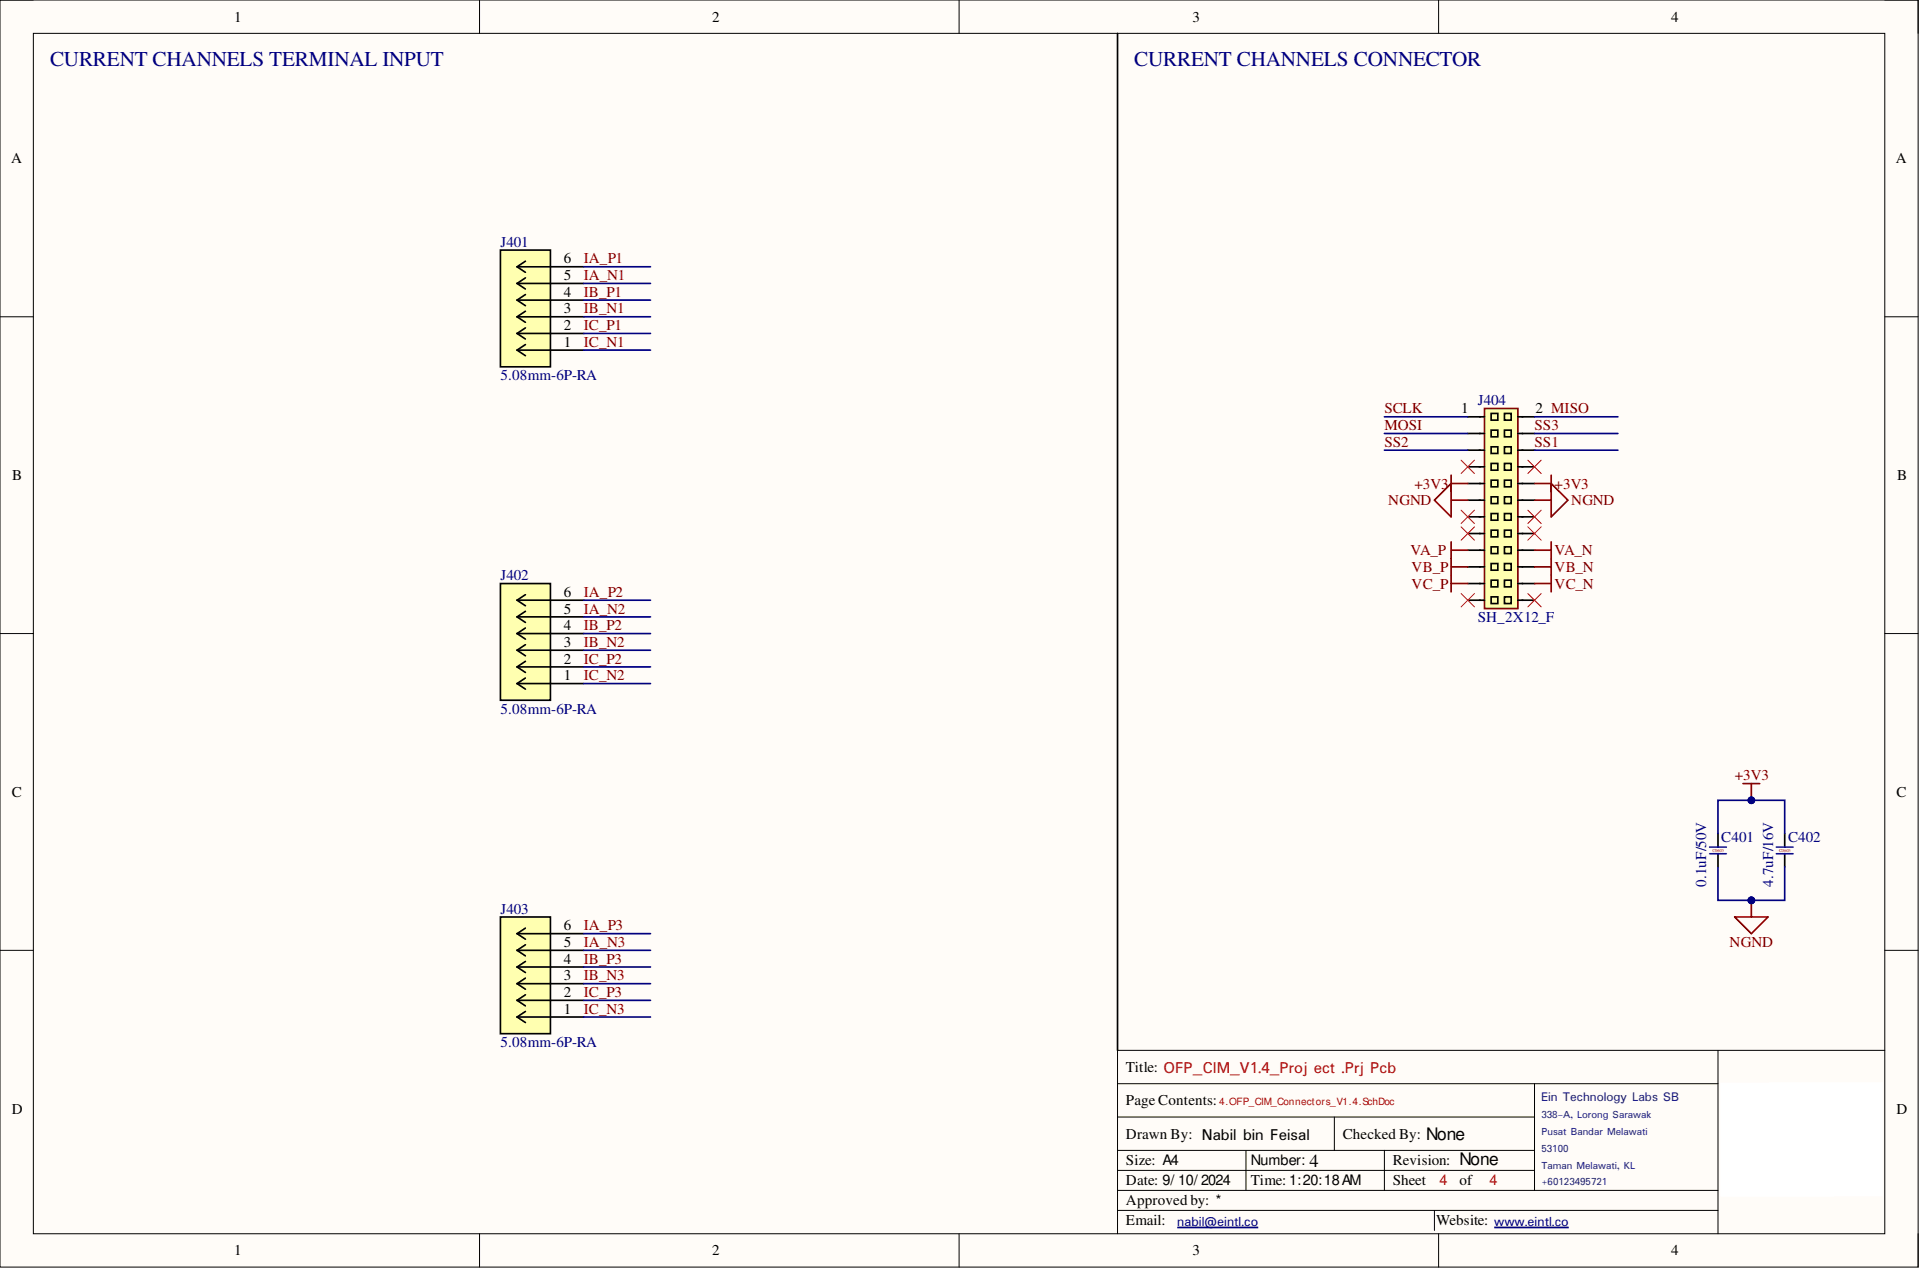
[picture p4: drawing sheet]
<svg xmlns="http://www.w3.org/2000/svg" width="292mm" height="193mm" viewBox="0 0 292 193" stroke-linecap="round" stroke-linejoin="round" font-family="sans-serif">
<path d="M0 0h292v192.8h-292z" fill-rule="evenodd" fill="#fffcf8"/>
<path d="M0 0h292v192.8h-292z" fill="none" stroke="#000" stroke-width=".15"/>
<path d="M5.1 5.1h281.8v182.7h-281.8z" fill-rule="evenodd" fill="#fffcf8"/>
<g fill="none" stroke="#000" stroke-width=".15">
<path d="M0 0h5.1M5.1 5.1h281.8v182.7h-281.8zM73 0v5.1M146 0v5.1M219 0v5.1M286.9 0h5.1v5.1M0 48.2h5.1M286.9 48.2h5.1M0 96.4h5.1M286.9 96.4h5.1M0 144.6h5.1M261.5 159.8v28"/>
<path d="M286.9 144.6h5.1M286.9 159.8h-116.8v28M170.1 175.1h63.5M170.1 178.1h63.5M170.1 170h63.5M170.1 164.9h91.4M189.7 175.1v6.1M203.1 170v5.1M210.7 175.1v6.1M233.6 164.9v16.3M73 187.8v5M146 187.8v5"/>
<path d="M170.1 181.2h91.4M170.1 184.2h91.4M218.3 184.2v3.1M219 187.8v5M292 187.8v5"/>
</g>
<path d="M179 186.8h23.9M227.2 186.8h23" fill="none" stroke="#000080" stroke-width=".17"/>
<path d="M170.1 5.1v154.7" fill="none" stroke="#000" stroke-width=".25"/>
<path d="M226 62.2h5v30.4h-5z" fill-rule="evenodd" fill="#ffffb0"/>
<path d="M226 62.2h5v30.4h-5z" fill="none" stroke="#800000" stroke-width=".25"/>
<path d="M223.4 63.4h1.9M223.4 66h1.9M223.4 68.5h1.9M231.7 63.4h1.9M231.7 66h1.9M231.7 68.5h1.9" fill="none" stroke="#000" stroke-width=".25"/>
<path d="M227 62.9h1v1h-1z" fill-rule="evenodd" fill="#ffffb0"/>
<path d="M227 62.9h1v1h-1z" fill="none" stroke="#000" stroke-width=".25"/>
<path d="M229 62.9h1v1h-1z" fill-rule="evenodd" fill="#ffffb0"/>
<path d="M229 62.9h1v1h-1z" fill="none" stroke="#000" stroke-width=".25"/>
<path d="M227 65.5h1v1h-1z" fill-rule="evenodd" fill="#ffffb0"/>
<path d="M227 65.5h1v1h-1z" fill="none" stroke="#000" stroke-width=".25"/>
<path d="M229 65.5h1v1h-1z" fill-rule="evenodd" fill="#ffffb0"/>
<path d="M229 65.5h1v1h-1z" fill="none" stroke="#000" stroke-width=".25"/>
<path d="M227 68h1v1h-1z" fill-rule="evenodd" fill="#ffffb0"/>
<path d="M227 68h1v1h-1z" fill="none" stroke="#000" stroke-width=".25"/>
<path d="M229 68h1v1h-1z" fill-rule="evenodd" fill="#ffffb0"/>
<path d="M225.2 63.4h.8M225.2 66h.8M225.2 68.5h.8M229 68h1v1h-1zM231 63.4h.8M231 66h.8M231 68.5h.8" fill="none" stroke="#000" stroke-width=".25"/>
<path d="M227 70.5h1v1.1h-1z" fill-rule="evenodd" fill="#ffffb0"/>
<path d="M227 70.5h1v1.1h-1z" fill="none" stroke="#000" stroke-width=".25"/>
<path d="M229 70.5h1v1.1h-1z" fill-rule="evenodd" fill="#ffffb0"/>
<path d="M229 70.5h1v1.1h-1z" fill="none" stroke="#000" stroke-width=".25"/>
<path d="M227 73.1h1v1h-1z" fill-rule="evenodd" fill="#ffffb0"/>
<path d="M227 73.1h1v1h-1z" fill="none" stroke="#000" stroke-width=".25"/>
<path d="M229 73.1h1v1h-1z" fill-rule="evenodd" fill="#ffffb0"/>
<path d="M229 73.1h1v1h-1z" fill="none" stroke="#000" stroke-width=".25"/>
<path d="M227 75.6h1v1h-1z" fill-rule="evenodd" fill="#ffffb0"/>
<path d="M227 75.6h1v1h-1z" fill="none" stroke="#000" stroke-width=".25"/>
<path d="M229 75.6h1v1h-1z" fill-rule="evenodd" fill="#ffffb0"/>
<path d="M223.4 71h2.6M223.4 73.6h2.6M223.4 76.1h2.6M229 75.6h1v1h-1zM231 71h2.6M231 73.6h2.6M231 76.1h2.6M231.7 78.7h1.9M231.7 81.2h1.9M231.7 83.7h1.9" fill="none" stroke="#000" stroke-width=".25"/>
<path d="M229 78.1h1v1.1h-1z" fill-rule="evenodd" fill="#ffffb0"/>
<path d="M229 78.1h1v1.1h-1z" fill="none" stroke="#000" stroke-width=".25"/>
<path d="M229 80.7h1v1h-1z" fill-rule="evenodd" fill="#ffffb0"/>
<path d="M229 80.7h1v1h-1z" fill="none" stroke="#000" stroke-width=".25"/>
<path d="M229 83.2h1v1h-1z" fill-rule="evenodd" fill="#ffffb0"/>
<path d="M231 78.7h.8M229 83.2h1v1h-1zM231 81.2h.8M231 83.7h.8" fill="none" stroke="#000" stroke-width=".25"/>
<path d="M229 85.8h1v1h-1z" fill-rule="evenodd" fill="#ffffb0"/>
<path d="M229 85.8h1v1h-1z" fill="none" stroke="#000" stroke-width=".25"/>
<path d="M229 88.3h1v1h-1z" fill-rule="evenodd" fill="#ffffb0"/>
<path d="M229 88.3h1v1h-1z" fill="none" stroke="#000" stroke-width=".25"/>
<path d="M229 90.8h1v1h-1z" fill-rule="evenodd" fill="#ffffb0"/>
<path d="M223.4 78.7h1.9M223.4 81.2h1.9M223.4 83.7h1.9M229 90.8h1v1h-1zM231 86.3h2.6M231 88.8h2.6M231 91.3h2.6" fill="none" stroke="#000" stroke-width=".25"/>
<path d="M227 78.1h1v1.1h-1z" fill-rule="evenodd" fill="#ffffb0"/>
<path d="M227 78.1h1v1.1h-1z" fill="none" stroke="#000" stroke-width=".25"/>
<path d="M227 80.7h1v1h-1z" fill-rule="evenodd" fill="#ffffb0"/>
<path d="M227 80.7h1v1h-1z" fill="none" stroke="#000" stroke-width=".25"/>
<path d="M227 83.2h1v1h-1z" fill-rule="evenodd" fill="#ffffb0"/>
<path d="M225.2 78.7h.8M225.2 81.2h.8M225.2 83.7h.8M227 83.2h1v1h-1z" fill="none" stroke="#000" stroke-width=".25"/>
<path d="M227 85.8h1v1h-1z" fill-rule="evenodd" fill="#ffffb0"/>
<path d="M227 85.8h1v1h-1z" fill="none" stroke="#000" stroke-width=".25"/>
<path d="M227 88.3h1v1h-1z" fill-rule="evenodd" fill="#ffffb0"/>
<path d="M227 88.3h1v1h-1z" fill="none" stroke="#000" stroke-width=".25"/>
<path d="M227 90.8h1v1h-1z" fill-rule="evenodd" fill="#ffffb0"/>
<path d="M223.4 86.3h2.6M223.4 88.8h2.6M223.4 91.3h2.6M227 90.8h1v1h-1z" fill="none" stroke="#000" stroke-width=".25"/>
<path d="M76.2 38.1h7.6v17.7h-7.6z" fill-rule="evenodd" fill="#ffffb0"/>
<g fill="none" stroke="#000" stroke-width=".25">
<path d="M76.2 38.1h7.6v17.7h-7.6zM80 39.8l-1.3 .8M78.7 53.3h10.2M78.7 50.7h10.2M78.7 53.3l1.3 .8M78.7 50.7l1.3 .9M78.7 48.2h10.2M78.7 45.7h10.2M78.7 48.2l1.3 .9M78.7 45.7l1.3 .8M78.7 43.1h10.2M78.7 40.6h10.2"/>
<path d="M78.7 43.1l1.3 .9M78.7 40.6l1.3 .8M80 52.4l-1.3 .9M80 49.9l-1.3 .8M80 47.4l-1.3 .8M80 44.8l-1.3 .9M80 42.3l-1.3 .8"/>
</g>
<path d="M76.2 88.8h7.6v17.8h-7.6z" fill-rule="evenodd" fill="#ffffb0"/>
<g fill="none" stroke="#000" stroke-width=".25">
<path d="M76.2 88.8h7.6v17.8h-7.6zM78.7 99h10.2M78.7 96.4h10.2M78.7 99l1.3 .8M78.7 96.4l1.3 .9M78.7 93.9h10.2M78.7 91.3h10.2M78.7 93.9l1.3 .8M78.7 91.3l1.3 .9M80 98.1l-1.3 .9M80 95.6l-1.3 .8M80 93l-1.3 .9"/>
<path d="M80 90.5l-1.3 .8M78.7 104h10.2M78.7 101.5h10.2M78.7 104l1.3 .9M78.7 101.5l1.3 .8M80 103.2l-1.3 .8M80 100.6l-1.3 .9"/>
</g>
<path d="M76.2 139.6h7.6v17.7h-7.6z" fill-rule="evenodd" fill="#ffffb0"/>
<g fill="none" stroke="#000" stroke-width=".25">
<path d="M76.2 139.6h7.6v17.7h-7.6zM261.5 126.9v2M261.5 129.9v2M271.7 126.9v2M271.7 129.9v2M78.7 154.8h10.2M78.7 152.2h10.2M78.7 154.8l1.3 .8M78.7 152.2l1.3 .9M78.7 149.7h10.2M78.7 147.2h10.2M78.7 149.7l1.3 .8"/>
<path d="M78.7 147.2l1.3 .8M78.7 144.6h10.2M78.7 142.1h10.2M78.7 144.6l1.3 .9M78.7 142.1l1.3 .8M80 153.9l-1.3 .9M80 151.4l-1.3 .8M80 148.9l-1.3 .8M80 146.3l-1.3 .9M80 143.8l-1.3 .8M80 141.2l-1.3 .9"/>
</g>
<path d="M260.2 128.9h2.6M260.2 129.9h2.6M270.4 128.9h2.5M270.4 129.9h2.5" fill="none" stroke="#00f" stroke-width=".25"/>
<path d="M264 139.6h5.1l-2.5 2.5zM266.6 137v2.6" fill="none" stroke="#800000" stroke-width=".25"/>
<circle cx="266.6" cy="137" r=".51" fill="#000080"/>
<circle cx="266.6" cy="137" r=".51" fill="none" stroke="#000080" stroke-width=".15"/>
<path d="M265.3 119.3h2.6M266.6 119.3v2.5" fill="none" stroke="#800000" stroke-width=".25"/>
<circle cx="266.6" cy="121.8" r=".51" fill="#000080"/>
<circle cx="266.6" cy="121.8" r=".51" fill="none" stroke="#000080" stroke-width=".15"/>
<g fill="none" stroke="#f00" stroke-width=".15">
<path d="M222.4 77.6l2 2.1M222.4 70l2 2.1M224.4 77.6l-2 2.1M224.4 70l-2 2.1M232.6 77.6l2 2.1M232.6 70l2 2.1M234.6 70l-2 2.1M234.6 77.6l-2 2.1M222.4 90.3l2 2.1M222.4 80.2l2 2M224.4 90.3l-2 2.1M224.4 80.2l-2 2"/>
<path d="M232.6 90.3l2 2.1M232.6 80.2l2 2M234.6 90.3l-2 2.1M234.6 80.2l-2 2"/>
</g>
<path d="M220.9 72.3v6.4l-2.6-2.6 2.6-2.5h2.5M220.9 76.1h2.5M233.6 76.1h2.5M236.1 72.3v6.4l2.6-2.6-2.6-2.5h-2.5M220.9 82.5v7.6M220.9 88.8h2.5M220.9 86.3h2.5M220.9 83.7h2.5M233.6 88.8h2.5M233.6 86.3h2.5M233.6 83.7h2.5M236.1 82.5v7.6" fill="none" stroke="#800000" stroke-width=".25"/>
<g fill="none" stroke="#000080" stroke-width=".25">
<path d="M88.9 40.6h10.1M88.9 43.1h10.1M88.9 45.7h10.1M88.9 48.2h10.1M88.9 50.7h10.1M88.9 53.3h10.1M88.9 91.3h10.1M88.9 93.9h10.1M88.9 96.4h10.1M88.9 99h10.1M88.9 101.5h10.1M88.9 104h10.1"/>
<path d="M261.5 131.9v5.1h5.1M88.9 142.1h10.1M88.9 144.6h10.1M88.9 147.2h10.1M88.9 149.7h10.1M88.9 152.2h10.1M88.9 154.8h10.1"/>
</g>
<circle cx="266.6" cy="137" r=".51" fill="#000080"/>
<circle cx="266.6" cy="137" r=".51" fill="none" stroke="#000080" stroke-width=".15"/>
<path d="M271.7 131.9v5.1h-5.1" fill="none" stroke="#000080" stroke-width=".25"/>
<circle cx="266.6" cy="137" r=".51" fill="#000080"/>
<circle cx="266.6" cy="137" r=".51" fill="none" stroke="#000080" stroke-width=".15"/>
<path d="M261.5 126.9v-5.1h10.2v5.1" fill="none" stroke="#000080" stroke-width=".25"/>
<circle cx="266.6" cy="121.8" r=".51" fill="#000080"/>
<circle cx="266.6" cy="121.8" r=".51" fill="none" stroke="#000080" stroke-width=".15"/>
<path d="M210.7 63.4h12.7M210.7 66h12.7M210.7 68.5h12.7M233.6 63.4h12.7M233.6 66h12.7M233.6 68.5h12.7" fill="none" stroke="#000080" stroke-width=".25"/>
<path d="M279.2 164.7l-17.4 17.4h7.5l17.3-17.4zM261.8 164.7v17.4h17.4v-17.4zM269.3 164.7v17.4h17.3v-17.4z" fill="#fff"/>
<g fill="#fffcf8">
<path d="M180 160.9l-3.4 3.4h39.4l3.4-3.4zM176.6 160.9v3.4h3.4v-3.4zM216 160.9v3.4h3.4v-3.4z"/>
<path d="M185.8 171l-3.4 3.4h14.5l3.4-3.4zM182.4 171v3.4h3.4v-3.4zM196.9 171v3.4h3.4v-3.4z"/>
<path d="M188.2 184.5l-2.9 2.8h15.2l2.8-2.8zM185.3 184.5v2.8h2.9v-2.8zM200.5 184.5v2.8h2.8v-2.8z"/>
<path d="M181.5 184.5l-2.8 2.8h4.9l2.9-2.8zM178.7 184.5v2.8h2.8v-2.8zM183.6 184.5v2.8h2.9v-2.8z"/>
<path d="M229.7 184.5l-2.8 2.8h20.8l2.8-2.8zM226.9 184.5v2.8h2.8v-2.8zM247.7 184.5v2.8h2.8v-2.8z"/>
<path d="M236.7 165.5l-2.7 2.7h23.6l2.7-2.7zM234 165.5v2.7h2.7v-2.7zM257.6 165.5v2.7h2.7v-2.7z"/>
<path d="M234.1 170.8h13.5l2.2-2.2h-13.5zM234.1 168.6v2.2h2.2v-2.2zM247.6 168.6v2.2h2.2v-2.2z"/>
<path d="M234.1 173.3h24.7l2.2-2.2h-24.7zM234.1 171.1v2.2h2.2v-2.2zM258.8 171.1v2.2h2.2v-2.2z"/>
<path d="M234.1 175.8h2.9l2.2-2.2h-2.9zM234.1 173.6v2.2h2.2v-2.2zM237 173.6v2.2h2.2v-2.2z"/>
<path d="M234.1 178.4h16.6l2.2-2.2h-16.6zM234.1 176.2v2.2h2.2v-2.2zM250.7 176.2v2.2h2.2v-2.2z"/>
<path d="M234.1 180.9h9.7l2.2-2.2h-9.7zM234.1 178.7v2.2h2.2v-2.2zM243.8 178.7v2.2h2.2v-2.2z"/>
</g>
<path d="M179.2 186.8h12.3M227.4 186.8h11.4" fill="none" stroke="#000080" stroke-width=".26"/>
<g font-size="3.2" fill="#000080">
<text x="7.6" y="10">CURRENT CHANNELS TERMINAL INPUT</text>
<text x="172.6" y="10">CURRENT CHANNELS CONNECTOR</text>
</g>
<text font-size="2.8" x="199.3" y="177.5">4</text>
<g font-size="2.6" fill="#d50000">
<text x="177" y="163.3">D3_OFP_CIM_V1.4_Project.PrjPcb</text>
<text x="177.1" y="163.3">OFP_CIM_V1.4_Proj ect .Prj Pcb</text>
</g>
<g font-size="2.6">
<text x="182.8" y="173.5">Chua Kai Quan</text>
<text x="182.9" y="173.4">Nabil bin Feisal</text>
<text x="217.1" y="173.5">None</text>
<text x="222.2" y="177.3">None</text>
</g>
<g font-size="2.3">
<text x="35.6" y="3.3">1</text>
<text x="108.4" y="3.3">2</text>
<text x="181.5" y="3.3">3</text>
<text x="254.4" y="3.3">4</text>
<text x="1.7" y="24.9">A</text>
<text x="288.6" y="24.9">A</text>
<text x="85.8" y="40.1">6</text>
<text x="85.8" y="47.7">3</text>
<text x="85.8" y="45.2">4</text>
<text x="85.8" y="42.6">5</text>
<text x="85.8" y="52.8">1</text>
<text x="85.8" y="50.2">2</text>
<text x="222.4" y="62.9">1</text>
<text x="233.7" y="62.9">2 MISO</text>
<text x="1.9" y="73.1">B</text>
<text x="288.8" y="73.1">B</text>
<text x="85.8" y="95.9">4</text>
<text x="85.8" y="93.4">5</text>
<text x="85.8" y="90.8">6</text>
<text x="85.8" y="101">2</text>
<text x="85.8" y="98.4">3</text>
<text x="85.8" y="103.5">1</text>
<text x="1.8" y="121.3">C</text>
<text x="288.7" y="121.3">C</text>
<text x="85.8" y="141.6">6</text>
<text x="85.8" y="149.2">3</text>
<text x="85.8" y="146.7">4</text>
<text x="85.8" y="144.1">5</text>
<text x="85.8" y="154.3">1</text>
<text x="85.8" y="151.7">2</text>
<text x="171.4" y="163.1">Title:</text>
<text x="1.8" y="169.5">D</text>
<text x="171.4" y="173.3">Drawn By:</text>
<text x="171.4" y="168.2">Page Contents:</text>
<text x="204.4" y="173.3">Checked By:</text>
<text x="288.7" y="169.5">D</text>
<text x="171.4" y="177.4">Size: A4</text>
<text x="212" y="177.4">Revision:</text>
<text x="171.4" y="180.4">Date: 9/ 10/ 2024</text>
<text x="171.4" y="183.4">Approved by: *</text>
<text x="190.4" y="180.4">Time: 1:20:18 AM</text>
<text x="212" y="180.4">Sheet</text>
<text x="222.2" y="180.4">of</text>
<text x="35.6" y="191.1">1</text>
<text x="108.4" y="191.1">2</text>
<text x="171.4" y="186.5">Email:</text>
<text x="181.5" y="191.1">3</text>
<text x="218.6" y="186.5">Website:</text>
<text x="254.4" y="191.1">4</text>
</g>
<g font-size="2.3" fill="#000080">
<text x="76.2" y="37.6">J401</text>
<text x="76.2" y="57.9">5.08mm-6P-RA</text>
<text x="224.9" y="61.7">J404</text>
<text x="76.2" y="88.3">J402</text>
<text x="224.9" y="94.6">SH_2X12_F</text>
<text x="76.2" y="108.6">5.08mm-6P-RA</text>
<text x="262" y="128.1">C401</text>
<text x="272.2" y="128.1">C402</text>
<text x="259.7" y="135" transform="rotate(-90 259.7 135)">0.1uF/50V</text>
<text x="269.9" y="135" transform="rotate(-90 269.9 135)">4.7uF/16V</text>
<text x="76.2" y="139">J403</text>
<text x="76.2" y="159.3">5.08mm-6P-RA</text>
</g>
<g font-size="2.3" fill="#800000">
<text x="88.9" y="40.1">IA_P1</text>
<text x="88.9" y="42.6">IA_N1</text>
<text x="88.9" y="45.2">IB_P1</text>
<text x="88.9" y="47.7">IB_N1</text>
<text x="88.9" y="50.2">IC_P1</text>
<text x="88.9" y="52.8">IC_N1</text>
<text x="210.7" y="62.9">SCLK</text>
<text x="210.7" y="65.5">MOSI</text>
<text x="233.6" y="65.5">SS3</text>
<text x="210.7" y="68">SS2</text>
<text x="233.6" y="68">SS1</text>
<text x="211.3" y="76.9">NGND</text>
<text x="215.3" y="74.3">+3V3</text>
<text x="236.6" y="74.3">+3V3</text>
<text x="239.2" y="76.9">NGND</text>
<text x="214.7" y="84.5">VA_P</text>
<text x="214.9" y="89.6">VC_P</text>
<text x="214.9" y="87">VB_P</text>
<text x="236.6" y="89.6">VC_N</text>
<text x="236.6" y="87">VB_N</text>
<text x="236.6" y="84.5">VA_N</text>
<text x="88.9" y="90.8">IA_P2</text>
<text x="88.9" y="93.4">IA_N2</text>
<text x="88.9" y="95.9">IB_P2</text>
<text x="88.9" y="98.4">IB_N2</text>
<text x="88.9" y="101">IC_P2</text>
<text x="88.9" y="103.5">IC_N2</text>
<text x="264" y="118.7">+3V3</text>
<text x="88.9" y="141.6">IA_P3</text>
<text x="88.9" y="144.1">IA_N3</text>
<text x="88.9" y="146.7">IB_P3</text>
<text x="88.9" y="149.2">IB_N3</text>
<text x="263.3" y="144.1">NGND</text>
<text x="88.9" y="151.7">IC_P3</text>
<text x="88.9" y="154.3">IC_N3</text>
</g>
<text font-size="2.2" x="190.4" y="177.4">Number:</text>
<g font-size="2.2" fill="#d50000">
<text x="219.1" y="180.4">4</text>
<text x="226.7" y="180.4">4</text>
</g>
<g font-size="2.2" fill="#000080">
<text x="179" y="186.5">sales@d3innovation.com</text>
<text x="179.2" y="186.5">nabil@eintl.co</text>
<text x="227.2" y="186.5">www.d3innovation.com</text>
<text x="227.4" y="186.5">www.eintl.co</text>
</g>
<g font-size="2.1" fill="#1a237e">
<text x="234.3" y="167.5">D3 Innovation (M) Sdn Bhd</text>
<text x="234.6" y="167.5">Ein Technology Labs SB</text>
</g>
<g font-size="1.7" fill="#1a237e">
<text x="234.3" y="170.1">Pusat Perniagaan, 3</text>
<text x="234.3" y="172.6">Jalan Perniagaan, Taman Seri Juru</text>
<text x="234.6" y="170.2">338-A, Lorong Sarawak</text>
<text x="234.6" y="172.8">Pusat Bandar Melawati</text>
<text x="234.3" y="175.2">14100</text>
<text x="234.3" y="177.7">Simpang Ampat, Penang</text>
<text x="234.6" y="175.3">53100</text>
<text x="234.6" y="177.8">Taman Melawati, KL</text>
<text x="234.3" y="180.2">+60125840773</text>
<text x="234.6" y="180.4">+60123495721</text>
</g>
<text font-size="1.5" fill="#d50000" x="185.6" y="168.1">4.OFP_CIM_Connectors_V1.4.SchDoc</text>
<g font-size=".7" fill="#f00">
<text x="260.7" y="129.7">C0603</text>
<text x="270.8" y="129.7">C0603</text>
</g>
</svg>
